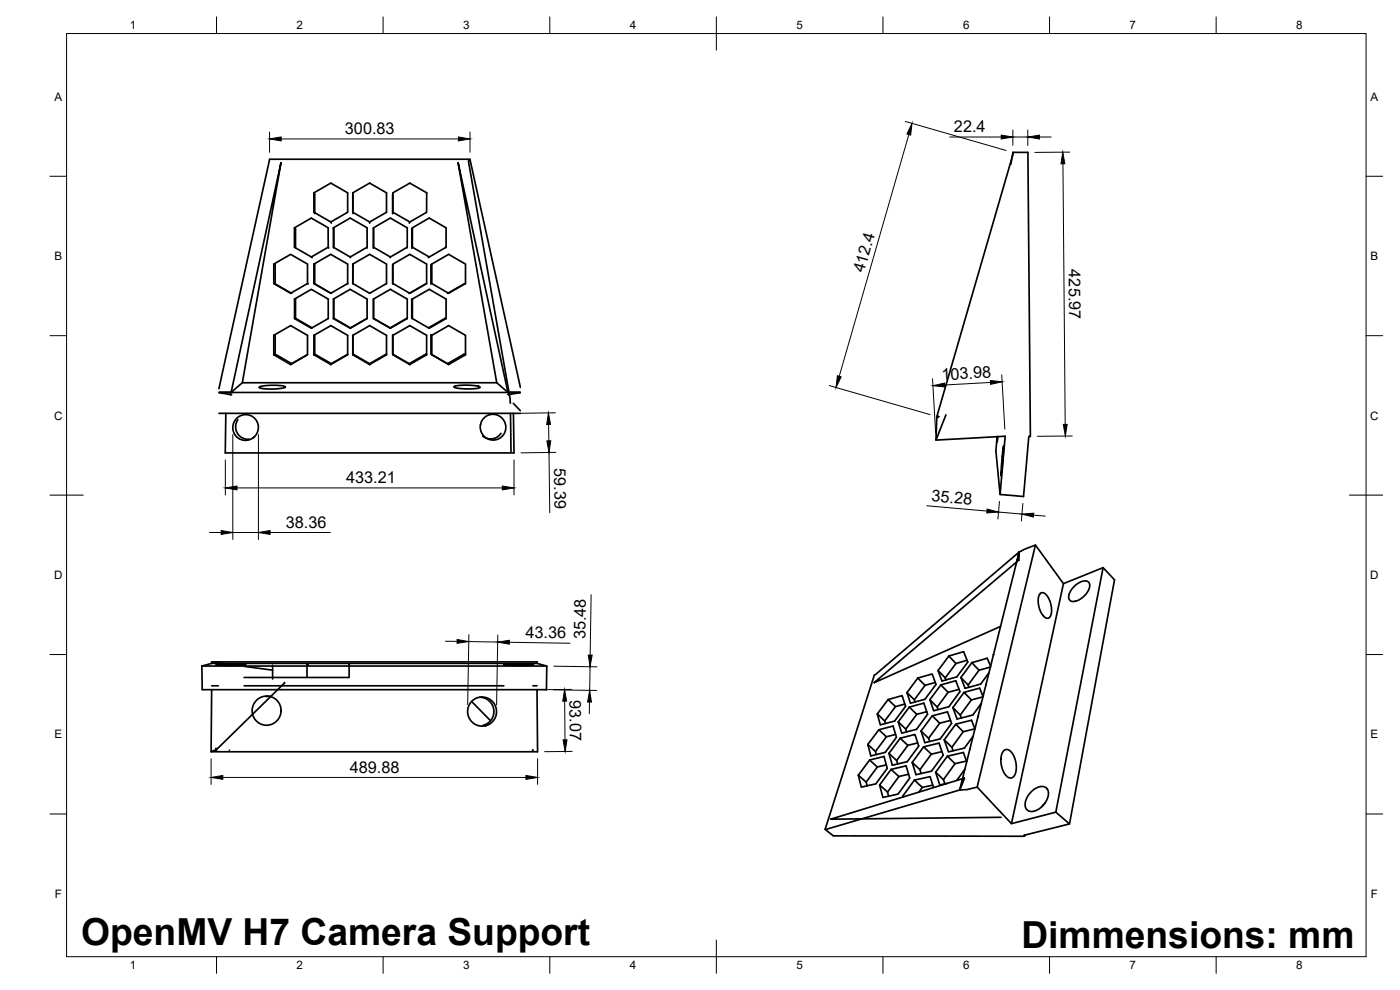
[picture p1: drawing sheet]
<svg xmlns="http://www.w3.org/2000/svg" width="420mm" height="297mm" viewBox="0 0 420 297" stroke-linecap="round" stroke-linejoin="round" font-family="sans-serif">
<!-- layer: Visible -->
<g fill="none" stroke="#000" stroke-width=".51">
<path d="M94.2 57.9l.2 .4v5.8M94.2 57.9l5.1-3 4.3 2.5 .7 .5v5.8l-5 2.9-5.1-2.9zM105.9 57.9v5.8l5 2.9M105.9 57.9l5-3 5.1 3v5.8l-5.1 2.9M105.9 57.9v6.2M117.8 58.3v5.8l.1-.4M141.1 47.8h-60.2l-15.2 68.8M304 45.7l-.6 3.6M82.2 79.2l.4 .2v5.8M82.2 79.2l5-2.9 5.1 2.9v5.9M82.2 79.2v5.9M88.4 68.4l.3 .3v5.7"/>
<path d="M88.4 68.4l5-3 4.3 2.5 .8 .5v5.8M88.4 68.4v5.8l5 2.9M93.4 77.1l.3 .2M94.2 79.2l.2 .2v5.8M94.2 79.2l5.1-2.9 5 2.9v5.9M94.2 79.2v5.9M98.5 74.2l-5.1 2.9M98.5 74.2l.2 .2M99.3 66.6l.1 .4M100.1 68.4l.1 6M100.1 68.4l5-3 4.3 2.5 .8 .5v5.8M100.1 68.4v5.8l5 2.9"/>
<path d="M105.1 77.1l.1 .2M105.9 79.2v6M105.9 79.2l5-2.9 2.6 1.5 2.5 1.4v5.9M105.9 79.2v5.9l5 2.9M110.2 74.2l-5.1 2.9M110.2 74.2v.2M110.9 66.6v.4M112.1 68.4v6v-.2M112.1 68.4l5.1-3 5 3v5.8M112.1 74.2l5.1 2.9M112.1 68.4v5.8M117.2 77.1l-.1 .2"/>
<path d="M117.8 79.4l.1 5.7M117.9 63.7v-5.8l5.1-3 5.1 3-.1 5.8-5 2.9M117.9 63.7l5.1 2.9M122.2 74.2l-5 2.9M122.2 74.2l-.1 .2M123 66.6l-.2 .4M123.8 68.4l5-3 5.1 3v5.8l-5.1 2.9M123.8 74.2l5 2.9M123.8 68.4l-.2 .3v5.7l.2-.2M123.8 68.4v5.8M128.8 77.1l-.2 .2M129.3 79.4v5.8l.3-.1"/>
<path d="M133.9 74.2l-.3 .2M82.2 85.1l5 2.9 5.1-2.9M82.2 85.1l.4 .1M82.6 85.2l4.9 2.8M88.4 89.7l.3 .1v5.7M88.4 89.7l5-2.9 5.1 2.9v5.9l-5 2.9-5.1-2.9M88.4 89.7v5.9M88.7 95.5l5 2.9M88.7 95.5l-.3 .1M92.3 85.1l.2 .1M94.2 85.1l5.1 2.9 5-2.9M94.2 85.1l.2 .1"/>
<path d="M94.4 85.2l5 2.8M100.1 89.7l.1 5.8M100.1 95.6v-5.9l5-2.9 5.1 2.9v5.9l-5.1 2.9M100.1 95.6l5 2.9M100.2 95.5l5 2.9M100.2 95.5l-.1 .1M104.3 85.1l.1 .1M105.2 98.4l-.1 .1M110.2 95.5l-5 2.9M110.9 88h.1M112.1 89.8v5.7l5.1 3M112.1 89.7l5.1-2.9 5 2.9v5.9"/>
<path d="M112.1 89.7v5.9l5.1 2.9M112.1 89.7v.1M116 85.1l-5.1 2.9M116 85.1l-.1 .1M117.9 85.1v-5.9l5.1-2.9 5 2.9v5.9M117.9 85.1l5.1 2.9 5-2.9M122.2 95.6l-5 2.9M122.2 95.6l-5.1 2.8M123.8 89.7l5-2.9 5.1 2.9v5.9M123.8 95.6l5 2.9 5.1-2.9M123.8 89.7v5.9M123.8 89.7l-.2 .1v5.7l.2 .1"/>
<path d="M128 85.1l-5.2 2.9M129.6 85.1v-5.9l5-2.9 5.1 2.9v5.9M129.6 85.1l5 2.9 5.1-2.9M133.9 95.6l-.3-.1-5 2.9M139.7 85.1l-5.4 2.9M65.7 117.8l3.5 .6M69.2 118.4h.1M69.4 117.7l-3.7 .1h90.5l-3.8-.1M72.7 114.8h76.4M72.7 114.8l11.6-66-14.9 68.9M72.7 114.8l-3.3 2.9M77.8 116.1l1.2-.3 2.3-.2 3.9 .2a.32 .32 0 0 1 .4 .3 .32 .32 0 0 1-.4 .3l-4.9 .3-2.1-.2z"/>
<path d="M82.2 100.6l.4-.1v5.7l4.9 2.9M82.2 100.6l5-2.9 5.1 2.9v5.9l-5.1 2.9M82.2 106.5l5 2.9M82.2 100.6v5.9M82.6 106.2l-.4 .3M87.5 109.1l-.3 .3M92.3 106.4l-4.8 2.7M94.2 100.6l.2-.1v5.7M94.2 100.6l5.1-2.9 5 2.9v5.9l-5 2.9M94.2 106.5l5.1 2.9M94.2 100.6v5.9M94.4 106.2l5 2.9"/>
<path d="M94.4 106.2l-.2 .3M99.4 109.1l-.1 .3M104.3 106.3l-4.9 2.8M105.9 106.5v-5.9l5-2.9 5.1 2.9v5.9M105.9 106.5l5 2.9M105.9 106.2l5 2.9M105.9 100.6v5.6M105.9 106.2v.3M110.9 109.1v.3M116 106.5l-.1-.3-5 2.9M116 106.5l-5.1 2.9M117.9 100.6l5.1-2.9 5 2.9v5.9"/>
<path d="M117.9 100.6v5.9l5.1 2.9M117.9 100.6l-.1-.1v5.7l5.2 3.2M128 106.5l-5 2.9M128 106.5l-.2-.3-5 2.9M129.6 100.6l5-2.9 5.1 2.9v5.9M129.6 100.6v5.9l5 2.9 5.1-2.9M129.6 100.6l-.3-.1v5.7l5 2.9M134.3 109.1l.3 .3M136.2 116l1.8-.4h3.6a3.4 3.4 0 0 1 2.5 .6l-.6 .3-1.8 .2-3.9-.1a1.53 1.53 0 0 1-1.6-.6zM139.7 106.5l-.4-.3-5 2.9M149.1 114.8l3.3 2.9M149.1 114.8l-11.6-66 14.9 68.9"/>
<path d="M152.6 118.4h.1M156.2 116.2l-15.1-68.4-.5 .6 12.5 72M156.2 117.8l-3.6 .6M65.7 124h90.5M67.8 124l-.2 11.9h86.7l-.2-11.9M71.4 125.9a3.8 3.8 0 0 0-.2 4 3.8 3.8 0 0 0 3.6 1.9M150.3 130a3.7 3.7 0 0 1-5.5 .8M153.2 120.5v.5M153.2 124l.2 11.5M154.1 121l2.1 2.2M281.2 125h.5zM281.3 125.3v.1"/>
<path d="M281.7 125h-.5l22.8-78.7v-.6h4.5l.7 85.2h-.4l-1.6 18.1-7.1-.6 1.6-17.5-20.8 1.1 .3-7M283.9 124.5l-3 7.5M299.4 131l-.2 1.6 .1-1.6-.4 4.3 1.2 13.1M301.2 133.8l-.2 4.2-.6 4.8zM305.1 168.6l-42.8 36.3 38-17M305.2 168.5l.6-2.7-17.8 71.1M305.8 165.7l-.1 2.4M305.8 165.7l-43.4 36.8-14.8 46.3M305.8 165.7h.1M305.9 165.6l4.8-2.1 8.5 11.6M305.9 165.6l-.2 2.5M310.7 163.5l-17.4 72.7"/>
<path d="M312.2 178.1h.1M312.2 178.1a1.35 1.35 0 0 1 2.1 .8 5.9 5.9 0 0 1 .7 6.4 1.83 1.83 0 0 1-2.5-1.4l-.7-1.7a4.8 4.8 0 0 1 .4-4.1zM319.2 175.1l11.8-4.8 3.5 3.7-13.5 73.2M319.2 175.1l-15.6 72M322.1 176.2a4 4 0 0 1 4.5-1.6 2.87 2.87 0 0 1-.7 3.7 4.4 4.4 0 0 1-4.6 2 2.49 2.49 0 0 1 .3-3.5zM331 170.3l-14.1 73.4M60.6 199.8h103.5M63.5 199v-.4l7.4 1M63.5 199l-2.9 .8M63.5 198.6h97.7v.4l2.9 .8-.1 7.1h-103.3l-.1-7.1M63.5 199h97.7M64.8 199.4l3.8-.2 5.2 .2-3.8 .2z"/>
<path d="M73.2 199.9l8.6 1.2M81.8 199.6v3.7M92.1 199.6h.4l-.4-.3v4M104.8 199.6v-.3v4M151.1 199.4l4.8-.2 4.2 .3-5.6 .1zM284.8 196.8l-3.3 4.4M284.8 196.8l4.4-1.3 1.2 3.1-3.2 4.5-4.5 1.2-1.2-3.1M284.8 196.8l2.1 2.3M286.9 199.1l-3.2 4.3M290.2 198.1l-3.3 1M291.7 198.8l-3.3 4.5M291.7 198.8l4.6-1.3 1 2.4"/>
<path d="M291.7 198.8l2.1 2.3M298.1 196.4l.1 .1M298.2 196.3l-.1 .1M63.5 206.9l-.1 18.7 1.4-.5M63.5 205.8h2M73.2 203.3h31.3M73.3 205.8h77.9M81.2 208.9l-1.3 .1M81.8 203.5v.2M85.4 204.8v.3l-20.6 20M141.5 210.5l5.7 5.7M144 209.2a4.3 4.3 0 0 1 4.2 3.8 4.3 4.3 0 0 1-3.4 4.7"/>
<path d="M159.9 205.8h1.3M161.2 206.9l.1 18.7h-97.9M263.3 214.2l2.2 2.2 .2 .7M263.8 219l4.2-1.2 1 3.4-3.3 4.5-4.4 1.1-.9-3.4M263.8 219l-3.4 4.4M263.8 219l2.2 2.1-3.3 4.4M266.5 209.9l4.2-1.2 1.1 3.2-3.3 4.5-4.3 1.1-.9-3.3M266.5 209.9l-3.2 4.3M266.5 209.9l2.3 2.1-3.3 4.3M269.6 216.6l2.2 2.2 .3 .8M271.5 211.3l-2.7 .7M272.2 207.8l2.2 2.2 .2 .6"/>
<path d="M272.9 212.2l4.4-1.2 1.1 3.3-3.4 4.5-4.4 1.2-1-3.4M272.9 212.2l-3.3 4.4M272.9 212.2l2.2 2.1 3-.8M275.1 214.3l-3.3 4.5M275.4 203.4l4.4-1.2 1.1 3.2-3.3 4.4-4.4 1.2-1-3.2M275.4 203.4l-3.2 4.4M275.4 203.4l2.2 2.2M277.6 205.6l-3.2 4.4M279.1 210l2.2 2.2 .2 .7M279.8 214.8l-3.4 4.5M280.7 204.8l-3.1 .8M281.5 201.2l2.2 2.2"/>
<path d="M282 217l-2.2-2.2 4.6-1.2 1.2 3.4-3.4 4.7-4.6 1.1-1.2-3.5M282.4 205.5l-3.3 4.5M282.4 205.5l4.5-1.3 1.2 3.3-3.3 4.6-4.6 1.2-1.1-3.3M282.4 205.5l2.1 2.2M283.7 203.4l.2 .6M284.5 207.7l-3.2 4.5M285.3 216.2l-3.3 .8-3.3 4.5-2.3-2.2M286 212.3l2.2 2.3M286.8 217.3l2.3 2.2-3.4 4.7M287.8 206.8l-3.3 .9M288.4 203.3l2.2 2.2M289.3 207.7l-3.3 4.6"/>
<path d="M290.6 205.5l.2 .7M291.5 210l-3.3 4.6 .3 .8M292.6 218.7l-3.5 .8M292.6 218.7l-1-2.6-4.8 1.2-3.4 4.7M293.5 215v.1M293.5 215h.1M293.8 201.1l-3.2 4.4M294.5 211l-2.5 3.5-4.8 1.2-1.2-3.4M295 209.1l-3.5 .9M295 209l-1-2.5-4.7 1.2 2.2 2.3M295.9 205.4v.1M295.9 205.3v.1"/>
<path d="M296.8 201.9l-2.5 3.4-4.7 1.2-1.2-3.2M297.2 200.1l-3.4 1M64.8 225.1v-.6l.2 .6M68.8 225.1h.1M257.6 232.6l3.4-4.6 2.3 2.1-3.4 4.6M257.6 232.6l2.3 2.1M259.9 234.7l.3 1.1M260.4 223.4l2.3 2.1 .3 .9M261 228l4.3-1 1 3.5-3.5 4.7-4.3 1-.9-3.6M264 235.5l2.4 2.1M266 229.5l-2.7 .6M266.4 237.6l.3 1.3"/>
<path d="M266.8 226l2.3 2.2M267.4 230.9l-3.4 4.6M267.4 230.9l4.5-1.1 1.1 3.7-3.5 4.8-4.5 1-1-3.8M267.4 230.9l2.4 2.1M268.8 220.4l-2.8 .7M269.1 228.2l.3 1M269.8 233l-3.4 4.6M270.2 221.5l-3.4 4.5M270.2 221.5l4.4-1.1 1.1 3.5-3.4 4.6-4.5 1.1-1-3.6M270.2 221.5l2.3 2.1M270.9 238.9l.2 .2M272.5 223.6l-3.4 4.6"/>
<path d="M272.7 232.3l-2.9 .7M273.8 228.8l2.3 2.1M274.4 234.1l4.7-1.1 1.1 3.3M274.4 234.1l-3.5 4.8 .1 .2M274.4 234.1l2.4 2.1M275.4 222.9l-2.9 .7M276.1 230.9l.4 1.2M277.2 224.1l4.6-1.1 1.3 3.6-3.6 4.8-4.6 1-1.1-3.6M277.2 224.1l-3.4 4.7M277.2 224.1l2.3 2.2M278.7 221.5l.3 1M279.9 235.6l-3.1 .6-1 1.5"/>
<path d="M280.8 231.7l2.3 2.2M282.7 225.5l-3.2 .8-3.4 4.6M283.1 233.9l.5 1.3M283.4 222l2.3 2.2M284.3 226.9l4.8-1.1 1 2.8M284.3 226.9l-3.5 4.8 1.2 3.8 2.4-.5M284.3 226.9l2.3 2.2M285.7 224.2l.3 1.1M286.6 229.1l-3.5 4.8M288 237l2.3-.1 3-.7 10.3 10.9 13.3-3.4 4.1 3.5-13.7 3.4 .2 .3h-.2l-57.2-.1-2.5-2M288 237l-40.4 11.8M288 237h.1"/>
<path d="M288.9 233.6l-39.6 12.2 51.2-.6M289.4 233.5h.1M289.4 233.5l-1.4 3.5M289.6 230.8l-2.5 3.4M290 228.4l-3.4 .7M291.1 224.7h.1M291.1 224.7v.1M291.1 224.6v.1M292.1 220.9l-2.7 3.6-4.8 1.1-1.2-3.6M301.2 225.3a1.94 1.94 0 0 1 3 1.3 6 6 0 0 1-.2 6.6 1.93 1.93 0 0 1-2.7-1.4 6.4 6.4 0 0 1-.1-6.5zM309.6 237.5l.3-.3a3.1 3.1 0 0 1 4.4-.5 5 5 0 0 1-2.5 6 2.47 2.47 0 0 1-4-.5 5.2 5.2 0 0 1 1.8-4.7zM307.6 250.6l-.1 .3"/>
<path d="M313.6 241l-.8 .9"/>
<circle cx="73.7" cy="128.3" r="3.9"/>
<circle cx="148" cy="128.2" r="3.9"/>
<circle cx="80" cy="213.2" r="4.4"/>
<circle cx="144.7" cy="213.5" r="4.4"/>
</g>
<g fill="#000">
<circle cx="69.2" cy="118.4" r=".25"/>
<circle cx="159.8" cy="225.1" r=".25"/>
</g>
<!-- layer: BORDER -->
<g fill="none" stroke="#000" stroke-width=".3">
<path d="M20 10.1h390v276.9h-390zM65 5.1v5M115 5.1v5M165 5.1v5M215 5.1v10M265 5.1v5M315 5.1v5M365 5.1v5M15 52.9h5M410 52.9h5M15 100.7h5M410 100.7h5"/>
<path d="M15 148.6h10M405 148.6h10M15 196.4h5M410 196.4h5M15 244.2h5M410 244.2h5M65 287v5M115 287v5M165 287v5M215 282.1v9.9M265 287v5M315 287v5"/>
<path d="M365 287v5"/>
</g>
<!-- layer: FD_Dimensions -->
<g fill="none" stroke="#000" stroke-width=".3">
<path d="M80.9 39.6v6.1M141.1 39.6v6.1M271.7 36.4l30.3 8.8M304 39v4.6M308.5 39v4.7M84.4 41.7h53.2M272.8 40.4l-20.9 72.5M285.1 41.1h15.4M304 41.1h4.5M312 41.1h3.5M319 49.2l.7 78.1M321.1 45.6l-10.5 .1"/>
<path d="M248.9 115.7l30.2 8.7M279.9 113.6l.9 16.3M297.3 114.8l-13.8 .7M300.6 112.5l1 16.3M67.6 138v10.5M69.9 130.4v31.5M77.6 130.4v31.5M154.3 138v10.5M164.6 127.4l.1 4.9M164.8 135.8l.2 18.1M166.7 123.9l-10.5 .1M166.9 135.7l-10.5 .2"/>
<path d="M321.8 130.8l-10.5 .1M62.9 159.8h3.5M69.9 159.8h7.7M71.1 146.4h79.6M81 159.8h18.1M278.2 151.8l18 1.5M299.7 153.6l7 .6M300 150.4l-.5 5.3M307 151.1l-.5 5.2M310.2 154.6l3.5 .3M177.4 178.4l-.3 18.1M133.7 192.4h3.5"/>
<path d="M140.7 192.5l8.7 .1M140.7 190.4l-.3 21M149.4 190.5l-.4 21M152.8 192.7l18.3 .3M166.2 199.9l13 .2M166.1 207l13 .2M169.5 210.4l.1 11.6M171.5 206.8l-8.2 .1M176.9 210.6v3.5M177.1 200l-.1 7.1M63.4 227.7v7.7M66.9 233.3h90.9"/>
<path d="M161.3 227.7v7.7M171.7 225.5h-8.3"/>
</g>
<g fill="#000" stroke="#000" stroke-width=".3">
<path d="M80.9 41.7l3.5-.6v1.2zM137.6 41.1l3.5 .6-3.5 .6zM273.7 37l-.4 3.5-1.1-.3zM300.5 40.5l3.5 .6-3.5 .6zM308.5 41.1l3.5-.6v1.2zM319 45.6l.6 3.5-1.2 .1zM251.3 112.7l1.1 .4-1.5 3.2zM280 115.7l3.4-.8 .1 1.2zM297.2 114.2l3.6 .4-3.5 .7zM164.6 123.9l.6 3.5h-1.1zM164.1 132.3h1.2l-.5 3.5zM319.1 127.3h1.2l-.6 3.5z"/>
<path d="M66.4 159.2l3.5 .6-3.5 .5zM67.6 146.4l3.5-.6v1.2zM77.6 159.8l3.4-.6v1.1zM150.7 145.8l3.6 .6-3.6 .6zM296.2 152.7l3.5 .9-3.6 .3zM306.7 154.2l3.5-.2-.1 1.1zM137.2 191.9l3.5 .6-3.5 .5zM149.4 192.6l3.5-.5-.1 1.2zM176.6 196.5l1.1 .1-.6 3.4zM169.4 206.9l.7 3.5h-1.2zM177 207.1l.5 3.5h-1.2zM63.4 233.3l3.5-.6v1.1z"/>
<path d="M157.8 232.7l3.5 .6-3.5 .5zM169 222h1.2l-.6 3.5z"/>
</g>
<g font-size="11.2">
<text x="24.4" y="283.4">OpenMV H7 Camera Support</text>
<text x="306.5" y="284.5">Dimmensions: mm</text>
</g>
<g font-size="4.9">
<text x="103.5" y="40.2">300.83</text>
<text x="286.3" y="39.7">22.4</text>
<text x="259.3" y="82" transform="rotate(-74 259.3 82)">412.4</text>
<text x="320.7" y="80.8" transform="rotate(89 320.7 80.8)">425.97</text>
<text x="282.7" y="114.1" transform="rotate(-3 282.7 114.1)">103.98</text>
<text x="166.3" y="140.4" transform="rotate(89 166.3 140.4)">59.39</text>
<text x="103.9" y="144.9">433.21</text>
<text x="279.5" y="150.4" transform="rotate(5 279.5 150.4)">35.28</text>
<text x="85.7" y="158.3">38.36</text>
<text x="157.7" y="191.3" transform="rotate(1 157.7 191.3)">43.36</text>
<text x="175.7" y="191.8" transform="rotate(-89 175.7 191.8)">35.48</text>
<text x="170.9" y="210" transform="rotate(90 170.9 210)">93.07</text>
<text x="104.9" y="231.8">489.88</text>
</g>
<g font-size="3.5">
<text x="39" y="8.8">1</text>
<text x="89" y="8.8">2</text>
<text x="139" y="8.8">3</text>
<text x="189" y="8.8">4</text>
<text x="239" y="8.8">5</text>
<text x="289" y="8.8">6</text>
<text x="339" y="8.8">7</text>
<text x="389" y="8.8">8</text>
<text x="16.3" y="30.2">A</text>
<text x="411.3" y="30.2">A</text>
<text x="16.3" y="78">B</text>
<text x="411.3" y="78">B</text>
<text x="16.2" y="125.9">C</text>
<text x="411.2" y="125.9">C</text>
<text x="16.2" y="173.7">D</text>
<text x="411.2" y="173.7">D</text>
<text x="16.3" y="221.6">E</text>
<text x="411.3" y="221.6">E</text>
<text x="16.4" y="269.4">F</text>
<text x="411.4" y="269.4">F</text>
<text x="39" y="290.8">1</text>
<text x="89" y="290.8">2</text>
<text x="139" y="290.8">3</text>
<text x="189" y="290.8">4</text>
<text x="239" y="290.8">5</text>
<text x="289" y="290.8">6</text>
<text x="339" y="290.8">7</text>
<text x="389" y="290.8">8</text>
</g>
</svg>
